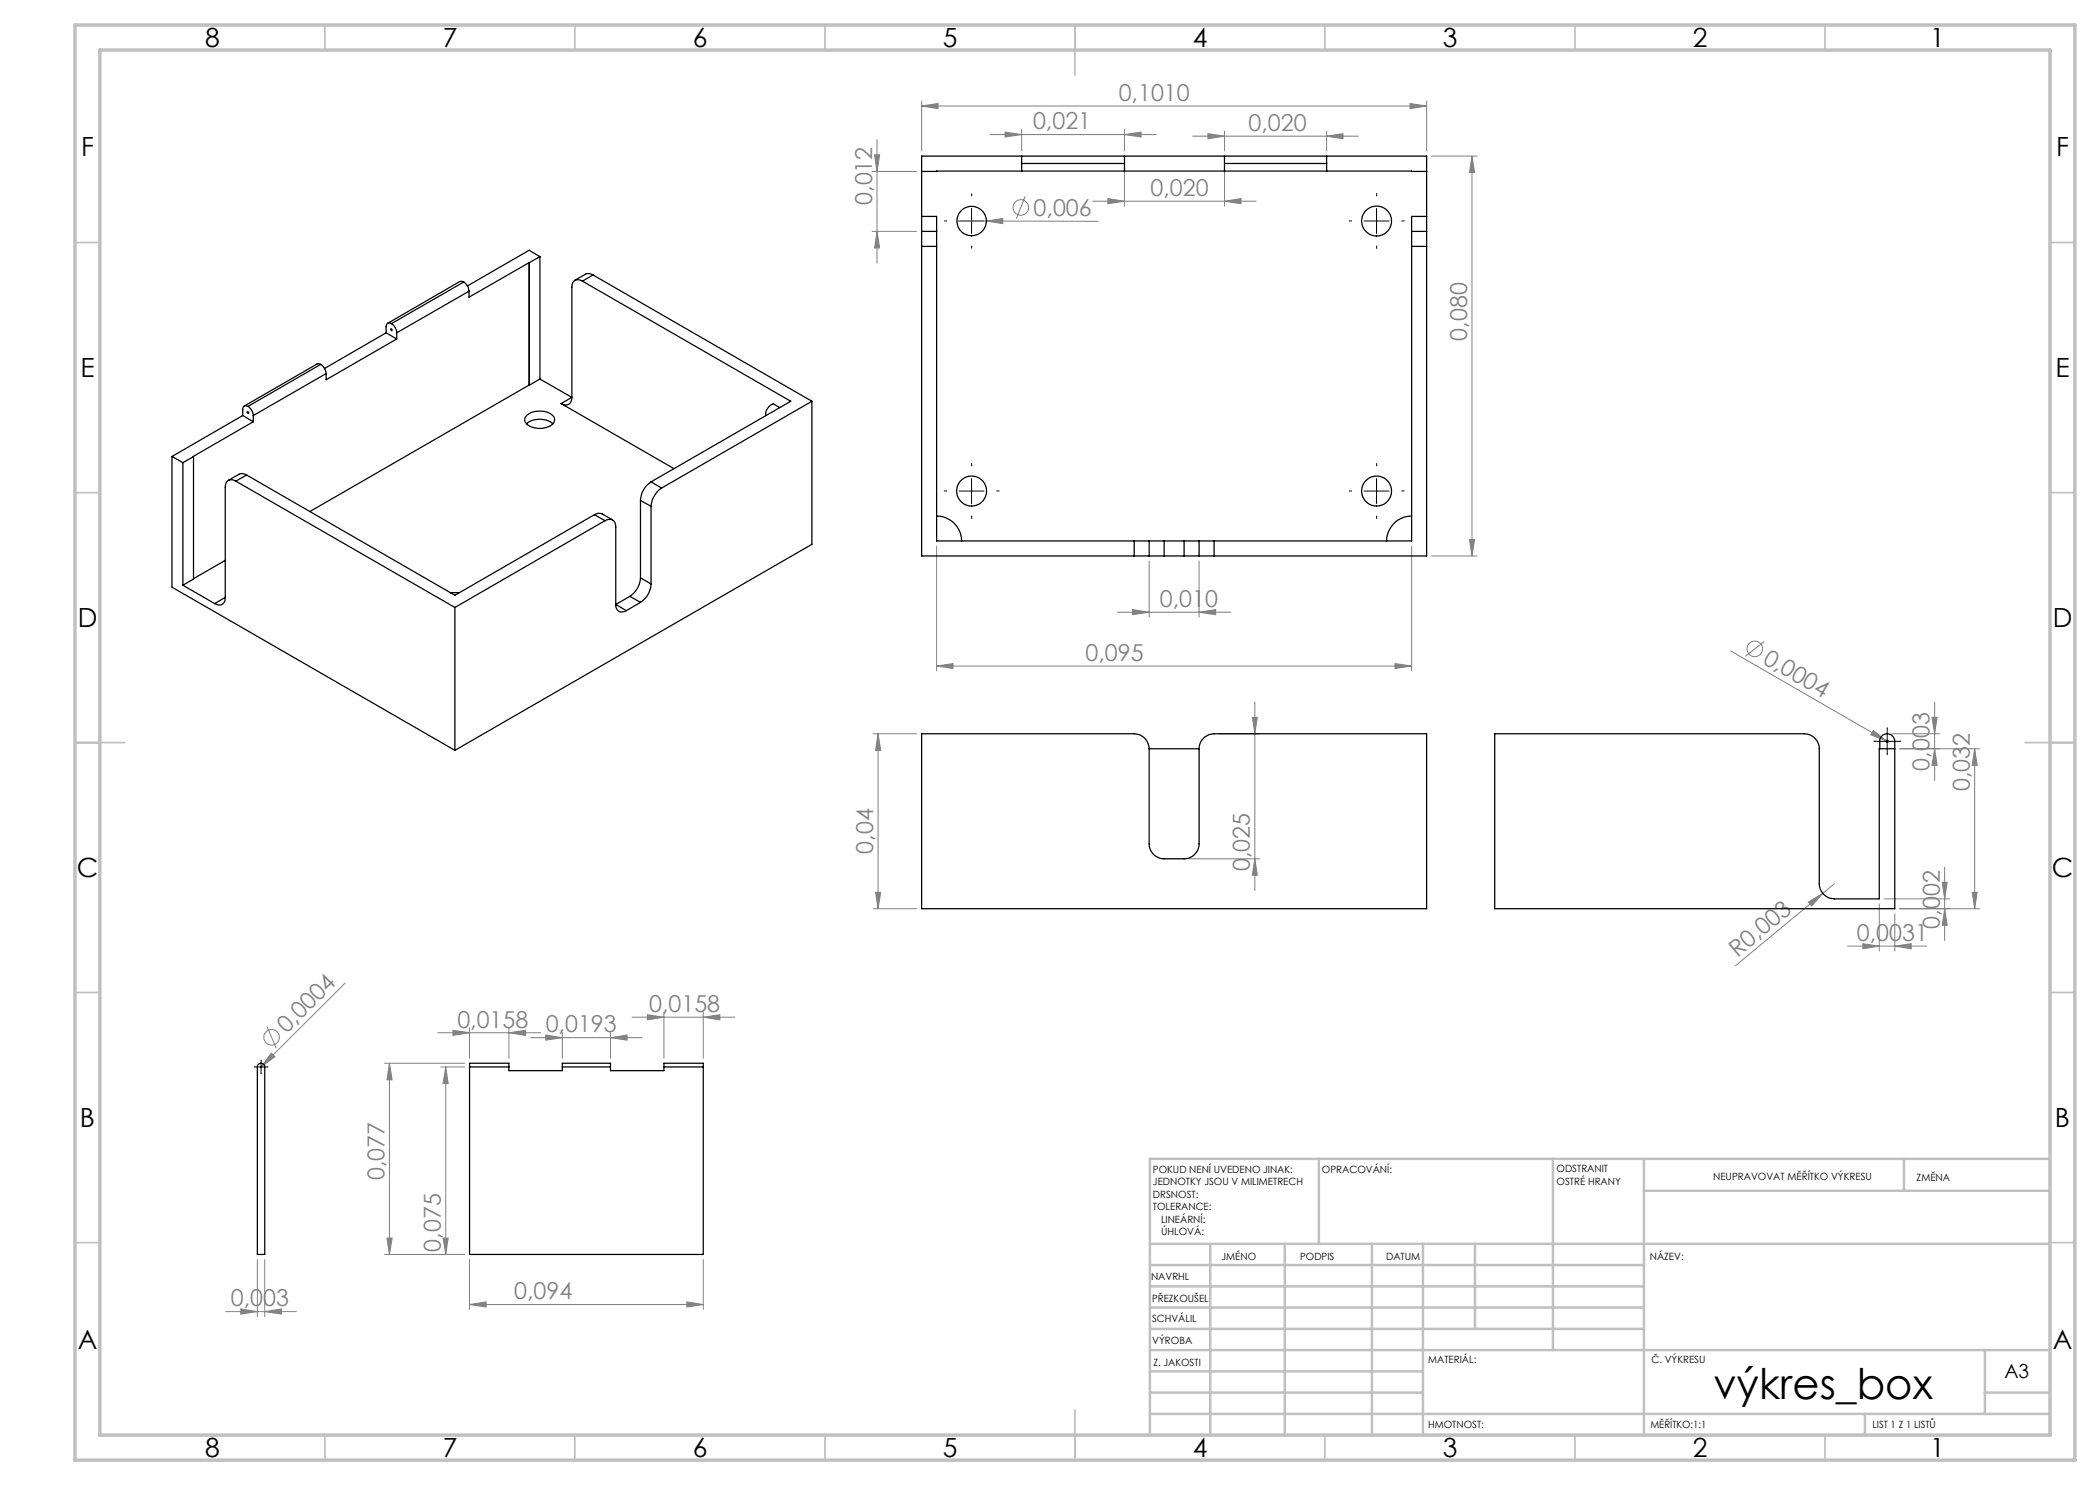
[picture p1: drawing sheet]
<svg xmlns="http://www.w3.org/2000/svg" width="420mm" height="297mm" viewBox="0 0 420 297" stroke-linecap="round" stroke-linejoin="round" font-family="sans-serif">
<g fill="none" stroke="#808080" stroke-width=".2">
<path d="M174.4 34.3h8.9M174.9 31h1l-.5 3.3zM175.4 27.9v24.7M184.3 21.2l3.3-.5v1zM184.3 20.2v10M184.3 21.2h101M198 26.9h33.2M201 26.4l3.3 .5-3.3 .5zM204.3 25.9v4.3M205 39.3l-1.7 4.4M221.6 39.7l3.3 .5-3.3 .5zM224.9 32.2v9"/>
<path d="M224.9 26.9l3.3-.5v1zM224.9 25.9v4.3M238.5 27.2h33.2M241.6 26.7l3.3 .5-3.3 .6zM244.9 26.2v4M244.9 32.2v9M265.3 27.2l3.3-.5v1.1zM265.3 26.2v4M282 20.7l3.3 .5-3.3 .5zM285.3 20.2v10M286.3 31.2h9.1M294.4 31.2v80"/>
<path d="M294.4 31.2l.5 3.3h-1zM174.4 46.3h8.9M175.4 46.3l.5 3.3h-1zM191.4 44.2h5.9M197.3 44.2l3.3-.5v1zM197.3 44.2l22.3 .1M218.5 40.2h32.7M244.9 40.2l3.3-.5v1zM187.3 109.2v25M229.8 112.2v11.2M239.8 112.2v11.2M282.3 109.2v25"/>
<path d="M286.3 111.2h9.1M293.9 107.9h1l-.5 3.3zM187.3 133.2l3.3-.5v1zM187.3 133.2h95M223.5 122.4h22.7M226.5 121.9l3.3 .5-3.3 .5zM239.8 122.4l3.3-.5v1zM279 132.7l3.3 .5-3.3 .5zM346.1 130.2l31.2 18M352.8 128.3l-3.7 3M174.6 146.8h8.7M175.6 146.8v34.9"/>
<path d="M175.6 146.8l.5 3.3h-1zM243.8 146.8h8.2M250.5 143.5h1l-.5 3.3zM251 140.4v37.7M374.7 146.1l2.6 2.1-3.1-1.2zM377.3 148.2l.3 .2M378.4 146.8h9.5M386.4 143.5h1l-.5 3.3zM386.9 140.4v15.7M386.9 149.8l.5 3.3h-1zM394.9 149.8v31.9M394.9 149.8l.5 3.3h-1z"/>
<path d="M395.9 149.8h-16M175.1 178.5h1l-.5 3.2zM237.8 171.8h14.2M251 171.8l.5 3.2h-1zM366.9 176.8l-19.8 16.3M376.9 179.8h13M388.4 176.5h1l-.5 3.3zM388.9 173.4v14.7M394.4 178.5h1l-.5 3.2zM69 196.6l-16.9 16.9M174.6 181.7h8.7M361.7 180.4l2.9-1.7-2.3 2.5z"/>
<path d="M369.5 189.2h15.8M372.6 188.7l3.2 .5-3.2 .6zM375.8 180.8v9.4M379 189.2l3.2-.5v1.1zM379 182.8v7.4M388.9 181.7l.5 3.4h-1zM395.9 181.7h-16M53.4 205.3l1.8 4.4M54.3 210.6l.7 .7-2.7 2zM76.9 212.7h16M77.9 212.7v38.2M77.9 212.7l.5 3.3h-1z"/>
<path d="M87.6 206.5h20.5M88.2 213.4h4.7M89.1 213.4v37.5M89.1 213.4l.5 3.3h-1zM90.6 206.1l3.3 .4-3.3 .6zM93.9 205.6v6.1M101.8 206.5l3.3-.4v1zM101.8 205.6v6.1M106.1 207.5h22.3M109.1 207l3.4 .5-3.4 .5zM112.5 206.5v5.2M122.1 207.5l3.3-.5v1z"/>
<path d="M122.1 206.5v5.2M126.4 203.4h20.6M129.5 202.9l3.3 .5-3.3 .6zM132.8 202.5v9.2M140.7 203.4l3.3-.5v1.1zM140.7 202.5v9.2M51.5 251.9v11.4M53 251.9v11.4M76.9 250.9h16M77.4 247.6h1l-.5 3.3zM88.6 247.6h1l-.5 3.3zM93.9 251.9v10"/>
<path d="M140.7 251.9v10M45.1 262.3h14.2M48.2 261.8l3.3 .5-3.3 .5zM53 262.3l3.3-.5v1zM93.9 260.9l3.3-.5v1zM93.9 260.9h46.8M137.4 260.4l3.3 .5-3.3 .5z"/>
<circle cx="204.1" cy="41.5" r="1.56"/>
<circle cx="351" cy="129.8" r="1.54"/>
<circle cx="54.3" cy="207.5" r="1.56"/>
</g>
<g fill="none" stroke="#000" stroke-width=".2" stroke-dasharray="15.2 1.3 1.3 1.3">
<path d="M194.3 39.2v-.5M275.3 39.2v-.5M189.3 44.2h-.4M194.3 49.2v.4M199.3 44.2h.5M270.3 44.2h-.5M275.3 49.2v.5M280.3 44.2h.5M189.3 98.2h-.5M194.3 93.2v-.5M199.3 98.2h.5M270.3 98.2h-.5"/>
<path d="M275.3 93.2v-.5M280.3 98.2h.5M194.3 103.2v.5M275.3 103.2v.5M375 148.2h-.2M377.5 145.7v-.2M377.5 150.7v.2M380 148.2h.2M51 213.4h-.1M52.2 212.1v-.1M52.2 214.6v.1M53.5 213.4h.1"/>
</g>
<path d="M191.8 44.2h5M194.3 41.7v5M272.8 44.2h5M275.3 41.7v5M191.8 98.2h5M194.3 95.7v5M272.8 98.2h5M275.3 95.7v5M374.9 148.3h5M377.4 145.8v5M51 213.4h2.5M52.2 212.2v2.5" fill="none" stroke="#000" stroke-width=".2"/>
<g fill="none" stroke="#c0c0c0" stroke-width=".35">
<path d="M65 5v5M115 5v5M165 5v5M215 5v10M265 5v5M315 5v5M365 5v5M15 48.5h5M410 48.5h5M15 98.5h5M410 98.5h5M15 148.5h10"/>
<path d="M405 148.5h10M15 198.5h5M410 198.5h5M15 248.5h5M410 248.5h5M65 287v5M115 287v5M165 287v5M215 282v10M265 287v5M315 287v5M365 287v5"/>
</g>
<g fill="none" stroke="#c0c0c0" stroke-width=".5">
<path d="M263.8 231.8v17M310.6 231.8v38.2M328.8 231.8v55.2M328.8 238.2h81.2M380.8 231.8v6.4M410 231.8h-180v55.2M230 248.8h180M230 257.3h98.8M230 253h98.8M242 248.8v38.2M257 248.8v38.2M274.4 248.8v38.2"/>
<path d="M284.6 248.8v38.2M295 248.8v17M230 265.8h98.8M230 261.5h98.8M230 278.5h54.6M230 274.3h54.6M230 270h180M397 278.5h13M397 270v12.8M230 282.8h180M373 282.8v4.2"/>
</g>
<path d="M15 5h400v287h-400zM20 10h390v277h-390z" fill="none" stroke="#c0c0c0" stroke-width=".7"/>
<g fill="#808080">
<path d="M374.7 146.1l2.6 2.1-3.1-1.2z"/>
<path d="M361.7 180.4l2.9-1.7-2.3 2.5z"/>
<path d="M54.3 210.6l.7 .7-2.7 2z"/>
<path d="M197.3 44.2l3.3-.5v1z"/>
<path d="M265.3 27.2l3.3-.5v1.1zM241.6 26.7l3.3 .5-3.3 .6zM122.1 207.5l3.3-.5v1zM109.1 207l3.4 .5-3.4 .5zM140.7 203.4l3.3-.5v1.1zM129.5 202.9l3.3 .5-3.3 .6z"/>
<path d="M101.8 206.5l3.3-.4v1zM90.6 206.1l3.3 .4-3.3 .6z"/>
<path d="M93.9 260.9l3.3-.5v1zM137.4 260.4l3.3 .5-3.3 .5z"/>
<path d="M201 26.4l3.3 .5-3.3 .5zM224.9 26.9l3.3-.5v1z"/>
<path d="M221.6 39.7l3.3 .5-3.3 .5zM244.9 40.2l3.3-.5v1z"/>
<path d="M226.5 121.9l3.3 .5-3.3 .5zM239.8 122.4l3.3-.5v1z"/>
<path d="M282 20.7l3.3 .5-3.3 .5zM184.3 21.2l3.3-.5v1z"/>
<path d="M53 262.3l3.3-.5v1zM48.2 261.8l3.3 .5-3.3 .5z"/>
<path d="M394.4 178.5h1l-.5 3.2zM394.9 149.8l.5 3.3h-1z"/>
<path d="M175.4 46.3l.5 3.3h-1zM174.9 31h1l-.5 3.3z"/>
<path d="M293.9 107.9h1l-.5 3.3zM294.4 31.2l.5 3.3h-1z"/>
<path d="M175.6 146.8l.5 3.3h-1zM175.1 178.5h1l-.5 3.2z"/>
<path d="M250.5 143.5h1l-.5 3.3zM251 171.8l.5 3.2h-1zM388.4 176.5h1l-.5 3.3zM388.9 181.7l.5 3.4h-1zM386.4 143.5h1l-.5 3.3zM386.9 149.8l.5 3.3h-1zM77.9 212.7l.5 3.3h-1zM77.4 247.6h1l-.5 3.3zM89.1 213.4l.5 3.3h-1zM88.6 247.6h1l-.5 3.3z"/>
<path d="M187.3 133.2l3.3-.5v1zM279 132.7l3.3 .5-3.3 .5z"/>
<path d="M372.6 188.7l3.2 .5-3.2 .6zM379 189.2l3.2-.5v1.1z"/>
</g>
<g fill="none" stroke="#000" stroke-width=".25">
<path d="M184.3 34.3h101M204.3 31.2v1.5M204.3 32.7v1.5M204.3 32.7h20.6M224.9 31.2v1.5M224.9 32.7v1.5M244.9 31.2v1.5M244.9 32.7v1.5M244.9 32.7h20.4M265.3 31.2v1.5M265.3 32.7v1.5M92.7 56.4a2.33 2.33 0 0 1 1.1 1.8"/>
<path d="M92.7 56.4l-.7-.1-14.5 8.4M92.7 56.4l-14.4 8.3M93.8 58.2l-14.5 8.4M105.8 52.5l-12 6.9v-1.2M105.8 52.5l.1 24.5M105.8 52.5h.1M108 51.3l-2.1 1.2M108 51.3l-2.2-1.2-12.3 7.1M108 51.3v24.5M116.5 56.2a1.29 1.29 0 0 0-1.5-.1 1.29 1.29 0 0 0-.6 1.3v22.1M116.5 56.2l41.7 24.1-28 16.1M118.6 55a1.47 1.47 0 0 0-1.5-.1l-2.1 1.2"/>
<path d="M118.6 55l-2.1 1.2M118.6 55l43.8 25.3M184.3 46.3v3M184.3 43.3h3v3M184.3 43.3v3M184.3 43.3v-12.1h101v12.1M184.3 49.3v61.9h42.5M184.3 49.3h3M184.3 46.3h3M187.3 46.3v3M187.3 49.3v58.9h39.5M282.3 46.3v3"/>
<path d="M282.3 49.3h3M282.3 46.3h3M282.3 49.3v58.9h-39.5M285.3 46.3v3M285.3 43.3h-3v3M285.3 43.3v3M285.3 49.3v61.9h-42.5M64.1 72.9a2.39 2.39 0 0 1 1.1 1.8M64.1 72.9l-.4-.2-.3 .1-14.5 8.4M64.1 72.9l-14.5 8.4M65.2 74.7l-14.5 8.4M77.2 66.6l2.1 1.2"/>
<path d="M77.2 66.6l-12.3 7.1M78.3 64.7a2.11 2.11 0 0 1 1 1.9M78.3 64.7a.65 .65 0 0 0-.8 0 .65 .65 0 0 0-.3 .6v1.3M79.3 67.8l-14.1 8.1v-1.2M79.3 66.6v1.2M105.9 77l-43.9 25.3M108 75.8l-2.1 1.2M108 75.8l6.4 3.7M114.4 79.5a1.31 1.31 0 0 1-.7 1.4 1.31 1.31 0 0 1-1.5-.2M114.4 79.5l-2.2 1.2M34.4 91.3v26.1l56.6 32.7M34.4 91.3l2.2 1.2"/>
<path d="M36.6 92.5v24.5M38.7 91.3v24.5l-2.1 1.2M38.7 91.3l-2.1 1.2M47.2 96.2a1.29 1.29 0 0 0-1.5-.1 1.29 1.29 0 0 0-.7 1.3v22.1M47.2 96.2l43.8 25.3M48.5 83.1l-14.1 8.2M48.5 83.1l2.2 1.2M49.3 95a1.47 1.47 0 0 0-1.5-.1l-2.1 1.2M49.3 95l41.7 24.1 27.9-16.2M49.3 95l-2.1 1.2M49.6 81.3a2.49 2.49 0 0 1 1.1 1.8M49.6 81.3a.65 .65 0 0 0-.8-.1 .65 .65 0 0 0-.3 .7v1.2"/>
<path d="M50.7 84.3l-12 7M50.7 83.1v1.2M105.2 83.2a4.2 4.2 0 0 1 5.5 0 1.39 1.39 0 0 1-1.1 2.2 4.2 4.2 0 0 1-4.4-.7 1.04 1.04 0 0 1 0-1.5zM105.3 84.8a4.2 4.2 0 0 1 5.3 0M112.2 80.7l22.6 13M130.2 96.4a4.6 4.6 0 0 0-2.1 3.7M130.2 96.4l2.1 1.2M132.3 97.6a4.9 4.9 0 0 0-2.1 3.7M156 81.5l-1.4-.8a2.32 2.32 0 0 0-1.4 2.4M162.4 80.3v28.6l-71.4 41.2M162.4 80.3l-30.1 17.3M36.6 117l6.3 3.7"/>
<path d="M45 119.5a1.29 1.29 0 0 1-.6 1.4 1.29 1.29 0 0 1-1.5-.2M45 112.1l-6.3 3.6M45 119.5l-2.1 1.2M90.1 118.6h1.7M118.9 102.9a1.59 1.59 0 0 1 1.5-.1l2.1 1.2M118.9 102.9l2.1 1.2M121 104.1a1.32 1.32 0 0 1 1.5-.1 1.32 1.32 0 0 1 .7 1.4v15.5M121 104.1l-30 17.4M126 119.3l2.1 1.2M126 119.3l-2.8 1.6M128.1 115.6a4.7 4.7 0 0 1-2.1 3.7M128.1 100.1l2.1 1.2"/>
<path d="M128.1 115.6l2.1 1.2M128.1 100.1v15.5M130.2 116.8a4.6 4.6 0 0 1-2.1 3.7M130.2 101.3v15.5M187.3 103.2a5 5 0 0 1 5 5M226.8 111.2h3M226.8 108.2h3M226.8 108.2v3M229.8 111.2h3M229.8 108.2h3M229.8 108.2v3M232.8 111.2h4"/>
<path d="M232.8 108.2h4M232.8 108.2v3M236.8 111.2h3M236.8 108.2h3M236.8 108.2v3M239.8 108.2h3M239.8 111.2h3M239.8 108.2v3M242.8 108.2v3M282.3 103.2a5 5 0 0 0-5 5M91 121.5v28.6M123.2 120.9a1.3 1.3 0 0 0 .6 1.4 1.3 1.3 0 0 0 1.5-.2"/>
<path d="M123.2 120.9l2.1 1.2M128.1 120.5l-2.8 1.6M229.8 149.8a3 3 0 0 0-3-3h-42.5v34.9h101v-34.9h-42.5a2.99 2.99 0 0 0-3 3M229.8 149.8v19a2.98 2.98 0 0 0 3 3h4a2.99 2.99 0 0 0 3-3v-19M229.8 149.8h10M376 149.8v-1.5a1.5 1.5 0 0 1 1.5-1.5 1.5 1.5 0 0 1 1.5 1.5v33.4h-80.1v-34.9h62a2.99 2.99 0 0 1 3 3v27a3 3 0 0 0 3 3h8.9v-30h3.2M51.6 213a.75 .75 0 0 1 .8-.3 .75 .75 0 0 1 .6 .7v37.5h-1.5v-37.6zM93.9 213.4v-.7h7.9v.7M93.9 213.4v37.5h46.8v-37.5M93.9 213.4h7.9M101.8 213.4v.7h10.7v-.7M112.5 213.4v-.7h9.6v.7"/>
<path d="M112.5 213.4h9.6M122.1 213.4v.7h10.7v-.7M132.8 213.4v-.7h7.9v.7M132.8 213.4h7.9"/>
<circle cx="194.3" cy="44.2" r="2.95"/>
<circle cx="275.3" cy="44.2" r="2.99"/>
<circle cx="78.3" cy="66" r=".17"/>
<circle cx="49.6" cy="82.6" r=".17"/>
<circle cx="194.3" cy="98.2" r="3"/>
<circle cx="275.3" cy="98.2" r="3"/>
<circle cx="377.4" cy="148.3" r=".21"/>
<circle cx="52.2" cy="213.4" r=".1"/>
</g>
<text font-size="8.5" x="342.7" y="279.7">výkres_box</text>
<g font-size="5.3">
<text x="41" y="9.5">8</text>
<text x="88.5" y="9.5">7</text>
<text x="138.5" y="9.5">6</text>
<text x="188.5" y="9.5">5</text>
<text x="238.5" y="9.5">4</text>
<text x="288.5" y="9.5">3</text>
<text x="338.5" y="9.5">2</text>
<text x="386" y="9.5">1</text>
<text x="16.2" y="31.2">F</text>
<text x="411.2" y="31.2">F</text>
<text x="16.1" y="75.5">E</text>
<text x="411.1" y="75.5">E</text>
<text x="15.5" y="125.5">D</text>
<text x="410.5" y="125.5">D</text>
<text x="15.4" y="175.5">C</text>
<text x="410.4" y="175.5">C</text>
<text x="16" y="225.5">B</text>
<text x="411" y="225.5">B</text>
<text x="15.5" y="269.7">A</text>
<text x="410.5" y="269.7">A</text>
<text x="41" y="291.5">8</text>
<text x="88.5" y="291.5">7</text>
<text x="138.5" y="291.5">6</text>
<text x="188.5" y="291.5">5</text>
<text x="238.5" y="291.5">4</text>
<text x="288.5" y="291.5">3</text>
<text x="338.5" y="291.5">2</text>
<text x="386" y="291.5">1</text>
</g>
<g font-size="4.7" fill="#808080">
<text x="223.7" y="20.2">0,1010</text>
<text x="206.6" y="25.9">0,021</text>
<text x="249.7" y="26.2">0,020</text>
<text x="174.4" y="41" transform="rotate(-90 174.4 41)">0,012</text>
<text x="230.1" y="39.2">0,020</text>
<text x="206.7" y="43.2">0,006</text>
<text x="293.4" y="68.1" transform="rotate(-90 293.4 68.1)">0,080</text>
<text x="232" y="121.4">0,010</text>
<text x="217.1" y="132.2">0,095</text>
<text x="352.3" y="132.5" transform="rotate(30 352.3 132.5)">0,0004</text>
<text x="385.9" y="154.1" transform="rotate(-90 385.9 154.1)">0,003</text>
<text x="393.9" y="158.3" transform="rotate(-90 393.9 158.3)">0,032</text>
<text x="174.6" y="170.7" transform="rotate(-90 174.6 170.7)">0,04</text>
<text x="250" y="174.2" transform="rotate(-90 250 174.2)">0,025</text>
<text x="387.9" y="185.7" transform="rotate(-90 387.9 185.7)">0,002</text>
<text x="347.5" y="191.6" transform="rotate(-40 347.5 191.6)">R0,003</text>
<text x="371.4" y="188.2">0,0031</text>
<text x="129.8" y="202.4">0,0158</text>
<text x="57.4" y="206.8" transform="rotate(-45 57.4 206.8)">0,0004</text>
<text x="91.5" y="205.5">0,0158</text>
<text x="109.1" y="206.5">0,0193</text>
<text x="76.9" y="236" transform="rotate(-90 76.9 236)">0,077</text>
<text x="88.1" y="250.3" transform="rotate(-90 88.1 250.3)">0,075</text>
<text x="46.2" y="261.3">0,003</text>
<text x="102.8" y="259.9">0,094</text>
</g>
<text font-size="3.9" x="400.9" y="275.5">A3</text>
<g font-size="2">
<text x="230.6" y="234.6">POKUD NENÍ UVEDENO JINAK:</text>
<text x="230.6" y="237.1">JEDNOTKY JSOU V MILIMETRECH</text>
<text x="230.6" y="239.6">DRSNOST:</text>
<text x="264.4" y="234.6">OPRACOVÁNÍ:</text>
<text x="311.3" y="234.5">ODSTRANIT</text>
<text x="311.3" y="237">OSTRÉ HRANY</text>
<text x="342.6" y="236">NEUPRAVOVAT MĚŘÍTKO VÝKRESU</text>
<text x="383.3" y="236.2">ZMĚNA</text>
<text x="230.6" y="242.1">TOLERANCE:</text>
<text x="232.2" y="244.6">LINEÁRNÍ:</text>
<text x="232.2" y="247.1">ÚHLOVÁ:</text>
<text x="244.3" y="252">JMÉNO</text>
<text x="260" y="251.9">PODPIS</text>
<text x="277.2" y="251.9">DATUM</text>
<text x="330" y="251.9">NÁZEV:</text>
<text x="230.2" y="256.1">NAVRHL</text>
<text x="230.4" y="260.3">PŘEZKOUŠEL</text>
<text x="230.4" y="264.4">SCHVÁLIL</text>
<text x="230.5" y="268.8">VÝROBA</text>
<text x="230.7" y="273.1">Z. JAKOSTI</text>
<text x="285.6" y="272.5">MATERIÁL:</text>
<text x="330.3" y="272.5">Č. VÝKRESU</text>
<text x="285.6" y="285.5">HMOTNOST:</text>
<text x="330.1" y="285.6">MĚŘÍTKO:1:1</text>
<text x="374.5" y="285.6">LIST 1 Z 1 LISTŮ</text>
</g>
</svg>
